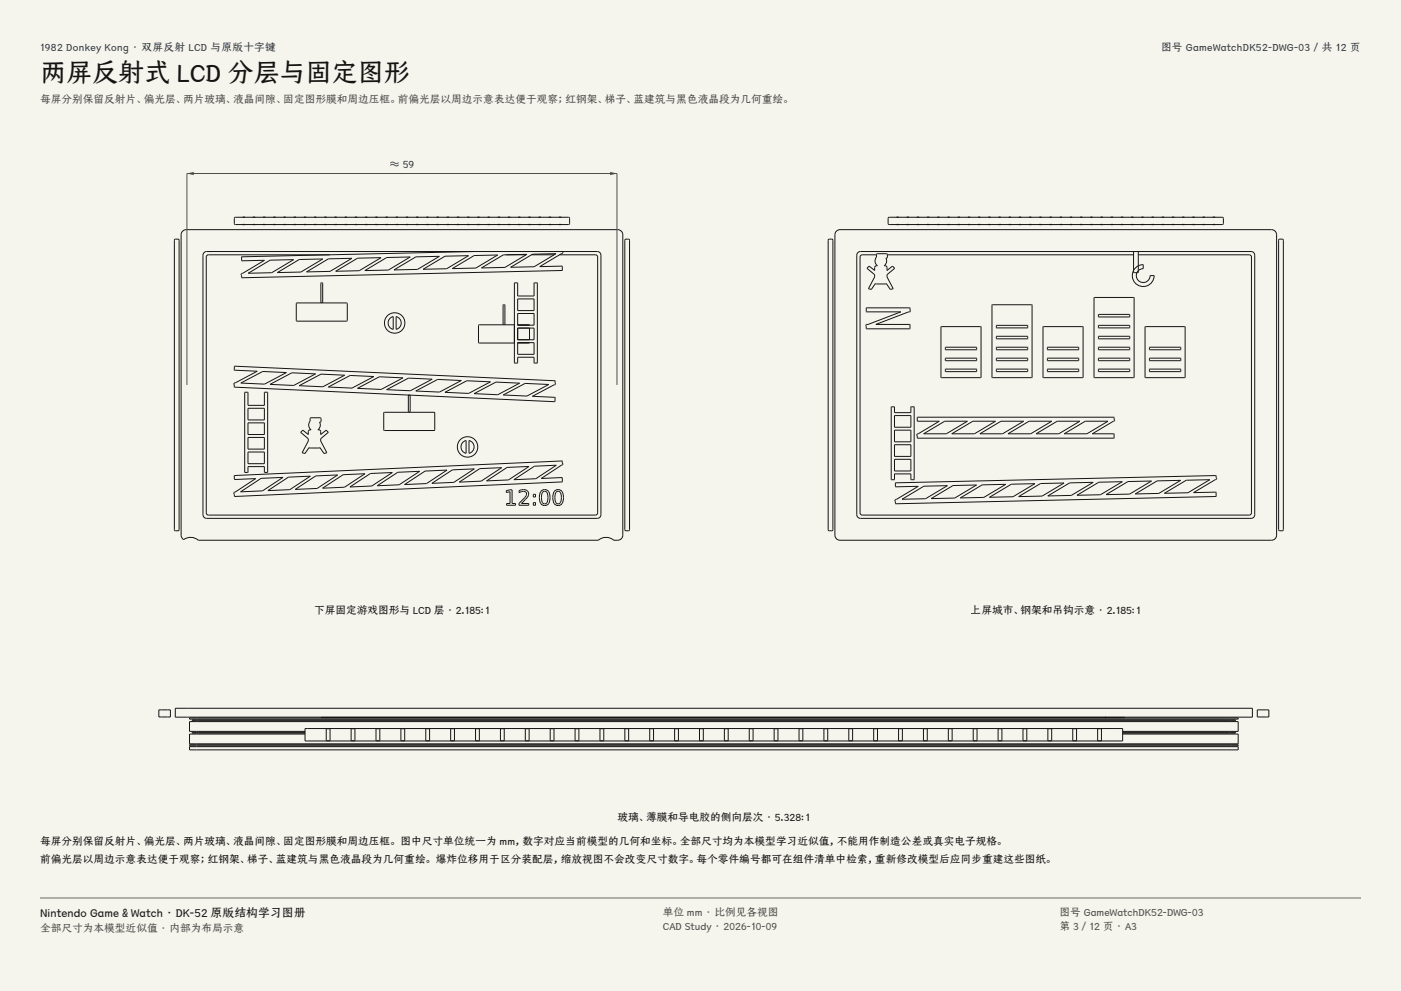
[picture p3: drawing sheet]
<svg xmlns="http://www.w3.org/2000/svg" width="420mm" height="297mm" viewBox="0 0 420 297" stroke-linecap="round" stroke-linejoin="round" font-family="sans-serif">
<g fill="#f5f4ed">
<path d="M0 0h420v297h-420z"/>
<path d="M12 12h396v275h-396z"/>
</g>
<g fill="none" stroke="#141413" stroke-width=".3">
<path d="M52.3 71.8l1.1-.1 .3 .3v86.7l-.3 .4-1-.1-.1-.3zM54.6 69.5l1.2-.7h129.4a1.53 1.53 0 0 1 1.5 1.6v90a1.53 1.53 0 0 1-1.5 1.5h-1.2a3.5 3.5 0 0 0-4.6 0h-120a3.5 3.5 0 0 0-4.3-.2l-.6-.5-.2-.8v-90zM61.3 75.6l.6-.2h117.2l.6 .2 .5 .9v77.8l-.3 .6-.8 .5h-117.2l-.6-.3-.5-.8v-77.8zM70.3 65.3l.3-.2h99.8l.4 .3v1.6l-.4 .3h-99.8l-.4-.3zM72.9 65.1h.4M75.9 65.1h.4M79 65.1h.4M82.1 65.1h.4M85.1 65.1h.4M88.2 65.1h.4M91.2 65.1h.4M94.3 65.1h.4"/>
<path d="M97.4 65.1h.4M98.9 76.4h-36.4l-.6 .4-.1 76.9 .4 .6 116.3 .1 .5-.2 .2-.5v-76.7l-.2-.4-.5-.2h-10.8M100.4 65.1h.4M103.5 65.1h.4M106.5 65.1h.4M109.6 65.1h.4M112.7 65.1h.3M115.7 65.1h.4M118.8 65.1h.4M121.8 65.1h.4M124.9 65.1h.4M128 65.1h.3"/>
<path d="M131 65.1h.4M134.1 65.1h.4M137.1 65.1h.4M140.2 65.1h.4M142.1 75.4l-69.6 1.6v1.2l6.8-.2-7.1 4.2 .3 1 96-2.1v-1.3l-6.7 .1 6.8-3.9 .2-.3-.2-.3M143.2 65.1h.4M146.3 65.1h.4M149.4 65.1h.4M151.8 76.4h5.9M152.4 65.1h.4M155.5 65.1h.4M158.5 65.1h.4"/>
<path d="M159.3 76.4h6.8M161.6 65.1h.4M164.7 65.1h.4M167.7 65.1h.4M187.5 71.7h.9l.3 .3v86.7l-.3 .4-.9-.1-.2-.3v-86.7zM74.4 81.9l6.6-3.9 7-.2-6.5 3.9zM83.2 81.7l6.5-3.9 7.1-.2-6.6 3.9zM88.9 90.9l15-.1 .2 .2v5l-.2 .2h-14.9l-.2-.2zM91.9 81.5l6.5-3.9 7.1-.2-6.6 3.9zM96.2 84.8l.5 .1-.1 5.8-.4-.1zM100.6 81.3l6.6-3.9 7-.2-6.5 3.9zM109.4 81.1l6.5-3.9 7.1-.2-6.6 3.9z"/>
<path d="M116.7 95.6l1.2-.7v3.8a1.98 1.98 0 0 1-1.2-3.1zM118.1 80.9l6.6-3.9 7-.2-6.5 3.9zM118.8 94.9a1.97 1.97 0 0 1 1.5 1.9 1.97 1.97 0 0 1-1.5 1.9zM126.9 80.7l6.5-3.9 7.1-.2-6.6 3.9zM135.6 80.5l6.5-3.9 7.1-.2-6.6 3.9zM144.3 80.3l6.6-3.9 7-.2-6.5 3.9zM150.8 91.4h.6l-.1 5.8-.5-.1zM153.1 80.1l6.5-3.9 7.1-.2-6.6 3.9zM154.2 97.3h-10.5l-.3 .3 .1 5.1 10.7 .1M154.2 84.8h1v3.9h4.9v-3.9h1l-.1 24h-.9v-1.7h-4.9v1.7l-1-.1zM155.2 97.3l3.5 .2M155.2 89.6h4.9v3.5h-4.9z"/>
<path d="M155.2 94h4.9v3.5h-4.9zM155.2 98.3h4.9v3.5h-4.9zM158.7 98.3v3.5M70.3 109.8l96 4.3 .3 1-.3 .2-6.7 3.5 6.8 .3v1.2l-96.1-4.3-.2-1 .2-.3 6.8-3.4-6.8-.4zM72.2 114.8l6.6-3.5 7.1 .4-6.6 3.4zM73.4 117.6h.9v3.9h5v-3.9h.9v24h-.9v-1.8h-5v1.8l-.9-.1zM80.9 115.2l6.6-3.5 7.1 .4-6.6 3.4zM89.7 115.6l6.5-3.5 7.1 .3-6.5 3.5zM98.4 116l6.6-3.5 7.1 .3-6.6 3.5zM107.2 116.4l6.5-3.5 7.1 .3-6.5 3.5zM115.9 116.8l6.6-3.5 7.1 .3-6.6 3.5zM122.4 118.4l.1 5.1 .5-.2v-4.9"/>
<path d="M124.6 117.2l6.6-3.5 7.1 .3-6.6 3.5zM133.4 117.6l6.5-3.5 7.1 .3-6.5 3.5zM142.1 118l6.6-3.5 7.1 .3-6.6 3.5zM150.9 118.4l6.5-3.5 7.1 .3-6.5 3.5zM155.2 102.7h4.9v3.5h-4.9zM158.7 102.7l-3.5 .1M166.3 114.1l.1 .1M74.3 122.4h5v3.5h-5zM74.3 126.7h5v3.5h-5zM74.3 131.1h5v3.5h-5zM74.3 135.5h5v3.5h-5zM93 125.3h3.2v1.1l-.4 .1 .2 1.3-.7 1a.63 .63 0 0 1 .8 .6v.8l1.7-1.3 .6 .7-2.3 1.9v.7l1.9 3.5-.9 .2-1.2-1.7h-3.3l-1.2 1.7-.8-.2 1.8-3.5v-.7l-2.3-1.9 .7-.7 1.6 1.3v-.8a.63 .63 0 0 1 .9-.6 1.75 1.75 0 0 1-.3-2.6z"/>
<path d="M115.1 123.6h15l.2 .2v5l-.2 .2h-14.8l-.3-.2zM138.6 132.8l1.1-.8v3.9a1.98 1.98 0 0 1-1.1-3.1zM140.6 132a1.97 1.97 0 0 1 1.5 1.9 1.97 1.97 0 0 1-1.5 2zM168.6 139.2v.1M70.2 142.5l98.3-4.3 .3 .9-6.5 4.3 6.2-.3v1.3l-98.2 4.4-.3-1 .2-.3 6.4-4.1-6.3 .3zM72.1 147.4l6.2-4 6.5-.3-6.1 4zM80.3 147l6.2-4 6.5-.3-6.1 4zM88.5 146.7l6.2-4.1 6.5-.3-6.1 4.1zM96.7 146.3l6.1-4 6.6-.3-6.1 4zM104.9 145.9l6.1-4 6.6-.3-6.1 4.1zM113.1 145.6l6.1-4.1 6.6-.2-6.1 4zM121.3 145.2l6.1-4 6.6-.3-6.1 4z"/>
<path d="M129.5 144.9l6.1-4.1 6.6-.3-6.1 4.1zM137.7 144.5l6.1-4.1 6.6-.2-6.2 4zM145.9 144.1l6.1-4 6.6-.3-6.2 4zM151.8 147l1.7-.2v4.1h1v.5h-2.6v-.5h1v-3.5l-1.1 .2zM154.1 143.8l6.1-4.1 6.6-.3-6.2 4.1zM155.6 147a1.68 1.68 0 0 1 2-.2 1.68 1.68 0 0 1 .8 1.8l-2.1 2.3h2.2v.5h-2.9v-.5l1.6-1.7a1.08 1.08 0 0 0 .5-1.6 1.08 1.08 0 0 0-1.6-.2l-.5 .3zM159.9 150.6h.6v.8h-.6zM159.9 148.1h.6v.8h-.6zM162.3 147.1a1.6 1.6 0 0 1 1.9-.1 1.6 1.6 0 0 1 .7 1.7 2.05 2.05 0 0 1-2 2.8 2.98 2.98 0 0 1-.8-4.2zM162.8 147.4a1.02 1.02 0 0 1 1.1 .1 1.02 1.02 0 0 1 .3 1.2 1.81 1.81 0 0 1-.9 2.3 1.82 1.82 0 0 1-1-2.3zM166.4 147.1a1.6 1.6 0 0 1 1.8-.1 1.6 1.6 0 0 1 .7 1.7 2.05 2.05 0 0 1-1.9 2.8 2.98 2.98 0 0 1-.9-4.2zM166.8 147.4a1.02 1.02 0 0 1 1.2 .1 1.02 1.02 0 0 1 .3 1.2 1.81 1.81 0 0 1-1 2.3 1.82 1.82 0 0 1-.9-2.3z"/>
<circle cx="72.9" cy="65.1" r=".04"/>
<circle cx="72.9" cy="67.3" r=".04"/>
<circle cx="73.3" cy="65.1" r=".04"/>
<circle cx="73.3" cy="67.3" r=".04"/>
<circle cx="75.9" cy="65.1" r=".04"/>
<circle cx="75.9" cy="67.3" r=".04"/>
<circle cx="76.3" cy="65.1" r=".04"/>
<circle cx="76.3" cy="67.3" r=".04"/>
<circle cx="79" cy="65.1" r=".04"/>
<circle cx="79" cy="67.3" r=".04"/>
<circle cx="79.4" cy="65.1" r=".04"/>
<circle cx="79.4" cy="67.3" r=".04"/>
<circle cx="82.1" cy="65.1" r=".04"/>
<circle cx="82.1" cy="67.3" r=".04"/>
<circle cx="82.5" cy="65.1" r=".04"/>
<circle cx="82.5" cy="67.3" r=".04"/>
<circle cx="85.1" cy="65.1" r=".04"/>
<circle cx="85.1" cy="67.3" r=".04"/>
<circle cx="85.5" cy="65.1" r=".04"/>
<circle cx="85.5" cy="67.3" r=".04"/>
<circle cx="88.2" cy="65.1" r=".04"/>
<circle cx="88.2" cy="67.3" r=".04"/>
<circle cx="88.6" cy="65.1" r=".04"/>
<circle cx="88.6" cy="67.3" r=".04"/>
<circle cx="91.2" cy="65.1" r=".04"/>
<circle cx="91.2" cy="67.3" r=".04"/>
<circle cx="91.6" cy="65.1" r=".04"/>
<circle cx="91.6" cy="67.3" r=".04"/>
<circle cx="94.3" cy="65.1" r=".04"/>
<circle cx="94.3" cy="67.3" r=".04"/>
<circle cx="94.7" cy="65.1" r=".04"/>
<circle cx="94.7" cy="67.3" r=".04"/>
<circle cx="97.4" cy="65.1" r=".04"/>
<circle cx="97.4" cy="67.3" r=".04"/>
<circle cx="97.8" cy="65.1" r=".04"/>
<circle cx="97.8" cy="67.3" r=".04"/>
<circle cx="100.4" cy="65.1" r=".04"/>
<circle cx="100.4" cy="67.3" r=".04"/>
<circle cx="100.8" cy="65.1" r=".04"/>
<circle cx="100.8" cy="67.3" r=".04"/>
<circle cx="103.5" cy="65.1" r=".04"/>
<circle cx="103.5" cy="67.3" r=".04"/>
<circle cx="103.9" cy="65.1" r=".04"/>
<circle cx="103.9" cy="67.3" r=".04"/>
<circle cx="106.5" cy="65.1" r=".04"/>
<circle cx="106.5" cy="67.3" r=".04"/>
<circle cx="106.9" cy="65.1" r=".04"/>
<circle cx="106.9" cy="67.3" r=".04"/>
<circle cx="109.6" cy="65.1" r=".04"/>
<circle cx="109.6" cy="67.3" r=".04"/>
<circle cx="110" cy="65.1" r=".04"/>
<circle cx="110" cy="67.3" r=".04"/>
<circle cx="112.7" cy="65.1" r=".04"/>
<circle cx="112.7" cy="67.3" r=".04"/>
<circle cx="113" cy="65.1" r=".04"/>
<circle cx="113" cy="67.3" r=".04"/>
<circle cx="115.7" cy="65.1" r=".04"/>
<circle cx="115.7" cy="67.3" r=".04"/>
<circle cx="116.1" cy="65.1" r=".04"/>
<circle cx="116.1" cy="67.3" r=".04"/>
<circle cx="118.8" cy="65.1" r=".04"/>
<circle cx="118.8" cy="67.3" r=".04"/>
<circle cx="119.2" cy="65.1" r=".04"/>
<circle cx="119.2" cy="67.3" r=".04"/>
<circle cx="121.8" cy="65.1" r=".04"/>
<circle cx="121.8" cy="67.3" r=".04"/>
<circle cx="122.2" cy="65.1" r=".04"/>
<circle cx="122.2" cy="67.3" r=".04"/>
<circle cx="124.9" cy="65.1" r=".04"/>
<circle cx="124.9" cy="67.3" r=".04"/>
<circle cx="125.3" cy="65.1" r=".04"/>
<circle cx="125.3" cy="67.3" r=".04"/>
<circle cx="128" cy="65.1" r=".04"/>
<circle cx="128" cy="67.3" r=".04"/>
<circle cx="128.3" cy="65.1" r=".04"/>
<circle cx="128.3" cy="67.3" r=".04"/>
<circle cx="131" cy="65.1" r=".04"/>
<circle cx="131" cy="67.3" r=".04"/>
<circle cx="131.4" cy="65.1" r=".04"/>
<circle cx="131.4" cy="67.3" r=".04"/>
<circle cx="134.1" cy="65.1" r=".04"/>
<circle cx="134.1" cy="67.3" r=".04"/>
<circle cx="134.5" cy="65.1" r=".04"/>
<circle cx="134.5" cy="67.3" r=".04"/>
<circle cx="137.1" cy="65.1" r=".04"/>
<circle cx="137.1" cy="67.3" r=".04"/>
<circle cx="137.5" cy="65.1" r=".04"/>
<circle cx="137.5" cy="67.3" r=".04"/>
<circle cx="140.2" cy="65.1" r=".04"/>
<circle cx="140.2" cy="67.3" r=".04"/>
<circle cx="140.6" cy="65.1" r=".04"/>
<circle cx="140.6" cy="67.3" r=".04"/>
<circle cx="143.2" cy="65.1" r=".04"/>
<circle cx="143.2" cy="67.3" r=".04"/>
<circle cx="143.6" cy="65.1" r=".04"/>
<circle cx="143.6" cy="67.3" r=".04"/>
<circle cx="146.3" cy="65.1" r=".04"/>
<circle cx="146.3" cy="67.3" r=".04"/>
<circle cx="146.7" cy="65.1" r=".04"/>
<circle cx="146.7" cy="67.3" r=".04"/>
<circle cx="149.4" cy="65.1" r=".04"/>
<circle cx="149.4" cy="67.3" r=".04"/>
<circle cx="149.8" cy="65.1" r=".04"/>
<circle cx="149.8" cy="67.3" r=".04"/>
<circle cx="152.4" cy="65.1" r=".04"/>
<circle cx="152.4" cy="67.3" r=".04"/>
<circle cx="152.8" cy="65.1" r=".04"/>
<circle cx="152.8" cy="67.3" r=".04"/>
<circle cx="155.5" cy="65.1" r=".04"/>
<circle cx="155.5" cy="67.3" r=".04"/>
<circle cx="155.9" cy="65.1" r=".04"/>
<circle cx="155.9" cy="67.3" r=".04"/>
<circle cx="158.5" cy="65.1" r=".04"/>
<circle cx="158.5" cy="67.3" r=".04"/>
<circle cx="158.9" cy="65.1" r=".04"/>
<circle cx="158.9" cy="67.3" r=".04"/>
<circle cx="161.6" cy="65.1" r=".04"/>
<circle cx="161.6" cy="67.3" r=".04"/>
<circle cx="162" cy="65.1" r=".04"/>
<circle cx="162" cy="67.3" r=".04"/>
<circle cx="164.7" cy="65.1" r=".04"/>
<circle cx="164.7" cy="67.3" r=".04"/>
<circle cx="165.1" cy="65.1" r=".04"/>
<circle cx="165.1" cy="67.3" r=".04"/>
<circle cx="167.7" cy="65.1" r=".04"/>
<circle cx="167.7" cy="67.3" r=".04"/>
<circle cx="168.1" cy="65.1" r=".04"/>
<circle cx="168.1" cy="67.3" r=".04"/>
<circle cx="118.3" cy="96.8" r="3.1"/>
<circle cx="140.2" cy="133.9" r="3.1"/>
</g>
<path d="M56 115.4v-63.4h129v63.4" fill="none" stroke="#504e49" stroke-width=".3"/>
<g fill="#504e49">
<path d="M56 52l2.1-.5v1z"/>
<path d="M182.9 51.5l2.1 .5-2.1 .5z"/>
</g>
<g fill="none" stroke="#141413" stroke-width=".3">
<path d="M248.4 71.7h1l.3 .3v86.7l-.3 .4-1-.1-.1-.3v-86.7zM250.6 69.5l1.2-.7h129.4a1.53 1.53 0 0 1 1.5 1.6v90a1.53 1.53 0 0 1-1.5 1.5h-129.4a1.53 1.53 0 0 1-1.5-1.5v-90zM257.3 75.6l.6-.2h117.2l.6 .2 .5 .9v77.8l-.3 .6-.8 .5h-117.2l-.6-.3-.5-.8v-77.8zM262.7 76.4h-4.2l-.5 .2-.2 .4v76.7l.2 .5 .5 .2 116.3-.1 .4-.6-.1-76.9-.6-.4h-33.3M262.9 76.1l3.1 .1v1l-.4 .1 .2 1.3-.7 1a.63 .63 0 0 1 .8 .6v.9l1.7-1.3 .6 .6-2.3 1.9v.7l1.9 3.5-.9 .2-1.2-1.7h-3.3l-1.2 1.7-.9-.2 1.9-3.5v-.7l-2.3-1.9 .7-.6 1.6 1.3v-.9a.63 .63 0 0 1 .8-.6 1.75 1.75 0 0 1-.3-2.5zM266 76.4h73.8M266.3 65.3l.3-.2h99.8l.4 .3v1.6l-.4 .3h-99.8l-.4-.3zM268.9 65.1h.4M271.9 65.1h.4M275 65.1h.4M278.1 65.1h.4M281.1 65.1h.4"/>
<path d="M284.2 65.1h.4M287.2 65.1h.4M290.3 65.1h.4M293.4 65.1h.4M296.4 65.1h.4M299.5 65.1h.4M302.5 65.1h.4M305.6 65.1h.4M308.7 65.1h.3M311.7 65.1h.4M314.8 65.1h.4M317.8 65.1h.4"/>
<path d="M320.9 65.1h.4M324 65.1h.3M327 65.1h.4M330.1 65.1h.4M333.1 65.1h.4M336.2 65.1h.4M339.2 65.1h.4M339.8 75.4v6.1l.2 .2h1l.2-.2v-6.1M342.3 65.1h.4M345.4 65.1h.4M348.4 65.1h.4M351.5 65.1h.4"/>
<path d="M354.5 65.1h.4M357.6 65.1h.4M360.7 65.1h.4M363.7 65.1h.4M383.5 71.7h.9l.3 .3v86.7l-.3 .4-.9-.1-.2-.3v-86.7zM259.7 92.3h13.1v1.1l-10.2 3.8h10.1l.1 1.3h-13.1v-1.2l.5-.1 9.9-3.7h-10.3zM282.1 97.9h12v15.3h-12zM297.4 91.4h12v21.8h-12zM298.7 97.5h9.3l.1 .7-9.3 .1zM312.7 97.9h12v15.3h-12zM328 89.2h12v24h-12zM329.3 94.9v.1"/>
<path d="M329.3 97.5h9.3l.1 .7-9.4 .1zM329.3 94.2h9.3l.1 .7h-9.4zM340.3 80.4l.9-.7 1.5-.4v1.2a2.08 2.08 0 0 0-2.1 2.1 2.08 2.08 0 0 0 2.1 2.1 2.08 2.08 0 0 0 2.1-2.1h1.2a3.3 3.3 0 0 1-4.5 3.1 3.3 3.3 0 0 1-1.2-5.3zM343.3 97.9h12v15.3h-12zM283.4 110.6h9.3l.1 .7-9.3 .1zM283.4 107.4l9.3-.1 .1 .7-9.3 .1zM283.4 104.1h9.3l.1 .7h-9.3zM298.7 110.6h9.3l.1 .7-9.3 .1zM298.7 107.4l9.3-.1 .1 .7-9.3 .1zM298.7 104.1h9.3l.1 .7h-9.3zM298.7 100.8h9.3l.1 .7h-9.3zM314 110.6h9.3l.1 .7-9.3 .1z"/>
<path d="M314 107.4l9.3-.1 .1 .7-9.3 .1zM314 104.1h9.3l.1 .7h-9.3zM329.3 108v.1M329.3 110.6h9.3l.1 .7-9.4 .1zM329.3 107.4l9.3-.1 .1 .7h-9.4zM329.3 104.1h9.3l.1 .7h-9.4zM329.3 100.8h9.3l.1 .7h-9.4zM344.6 110.6h9.3l.1 .7-9.4 .1zM344.6 107.4l9.3-.1 .1 .7-9.4 .1zM344.6 104.1h9.3l.1 .7h-9.4zM267.2 121.9h.9l.1 1.8h4.9v-1.8l1 .1-.1 21.8h-.9v-1.8h-4.9l-.1 1.8-.9-.1zM268.2 124.5h4.9v3.5h-4.9z"/>
<path d="M268.2 128.9h4.9v3.5h-4.9zM268.2 133.3h4.9v3.5h-4.9zM268.2 137.7h4.9v3.5h-4.9zM275 125.1l58.9-.1 .3 1-.2 .2-6.5 3.8h6.4l.1 1.3h-59l-.2-1 .2-.3 6.6-3.8h-6.6zM276.9 130l6.3-3.8h6.8l-6.3 3.8zM285.3 130l6.3-3.8h6.8l-6.3 3.8zM293.8 130l6.3-3.8h6.8l-6.3 3.8zM302.2 130l6.3-3.8h6.8l-6.3 3.8zM310.6 130l6.3-3.8h6.8l-6.3 3.8zM319 130l6.4-3.8h6.8l-6.4 3.8zM268.4 144.7l96.1-2.2 .3 1-7 4.1 6.7-.1v1.3l-96 2.2-.3-1 .2-.3 6.9-4-6.8 .2zM270.4 149.6l6.6-3.9 7-.1-6.5 3.9z"/>
<path d="M279.2 149.4l6.5-3.9 7.1-.1-6.6 3.9zM287.9 149.2l6.5-3.9 7.1-.1-6.6 3.9zM296.6 149l6.6-3.9 7-.1-6.5 3.9zM305.4 148.8l6.5-3.9 7.1-.1-6.6 3.9zM314.1 148.6l6.6-3.9 7-.1-6.5 3.9zM322.9 148.4l6.5-3.9 7.1-.1-6.6 3.9zM331.6 148.2l6.5-3.9 7.1-.1-6.6 3.9zM340.3 148l6.6-3.9 7-.1-6.5 3.9zM349.1 147.8l6.5-3.9 7.1-.1-6.6 3.9zM47.6 212.7h3.5v2.2h-3.5zM52.5 212.3h323v2.6h-323zM56.8 215.2h314.4v.3h-314.4z"/>
<path d="M57.6 215.8h312.8v.2h-312.8zM91.4 220h-34.6v2.9h314.4v-2.9h-34.6M91.4 219.5h-33.8v.2h33.8M91.4 219.2h-34.6v-2.9h314.4v2.9h-34.6M91.4 218.3h245.2v3.8h-245.2zM96.3 215.1h.1M96.3 215h.1M96.3 215v.1M96.3 215.1h235M96.3 215h235M96.8 215v.1M97.8 218.4h1.1v3.6h-1.1z"/>
<path d="M105.3 218.4h1.1v3.6h-1.1zM112.7 218.4h1.2v3.6h-1.2zM120.2 218.4h1.1v3.6h-1.1zM127.6 218.4h1.2v3.6h-1.2zM135.1 218.4h1.1v3.6h-1.1zM142.6 218.4h1.1v3.6h-1.1zM150 218.4h1.2v3.6h-1.2zM157.5 218.4h1.1v3.6h-1.1zM164.9 218.4h1.2v3.6h-1.2zM172.4 218.4h1.1v3.6h-1.1zM179.9 218.4h1.1v3.6h-1.1zM187.3 218.4h1.2v3.6h-1.2z"/>
<path d="M194.8 218.4h1.1v3.6h-1.1zM202.2 218.4h1.2v3.6h-1.2zM209.7 218.4h1.1v3.6h-1.1zM217.2 218.4h1.1v3.6h-1.1zM224.6 218.4h1.2v3.6h-1.2zM232.1 218.4h1.1v3.6h-1.1zM239.5 218.4h1.2v3.6h-1.2zM247 218.4h1.1v3.6h-1.1zM254.5 218.4h1.1v3.6h-1.1zM261.9 218.4h1.2v3.6h-1.2zM269.4 218.4h1.1v3.6h-1.1zM276.8 218.4h1.2v3.6h-1.2z"/>
<path d="M284.3 218.4h1.1v3.6h-1.1zM291.8 218.4h1.1v3.6h-1.1zM299.2 218.4h1.2v3.6h-1.2zM306.7 218.4h1.1v3.6h-1.1zM314.1 218.4h1.2v3.6h-1.2zM321.6 218.4h1.1v3.6h-1.1zM329.1 218.4h1.1v3.6h-1.1zM331.3 215v.1M331.3 215.1h.3M331.3 215h.3M331.3 215.1h.1M331.3 215h.1"/>
<path d="M331.6 215.1h.1M331.6 215h.1M331.7 215.1h.1M331.7 215h.1M331.7 215.1h5.3M331.7 215h5.3M331.7 215v.1M336.6 219.5h33.8v.2h-33.8M336.6 215v.1M336.9 215.1h.1M336.9 215h.1M337 215v.1"/>
<path d="M337 215.1h.1M337 215h.1M376.9 212.7h3.5v2.2h-3.5zM56.8 223.8h314.4v.9h-314.4zM56.8 223.2h314.4v.3h-314.4z"/>
<circle cx="268.9" cy="65.1" r=".04"/>
<circle cx="268.9" cy="67.3" r=".04"/>
<circle cx="269.3" cy="65.1" r=".04"/>
<circle cx="269.3" cy="67.3" r=".04"/>
<circle cx="271.9" cy="65.1" r=".04"/>
<circle cx="271.9" cy="67.3" r=".04"/>
<circle cx="272.3" cy="65.1" r=".04"/>
<circle cx="272.3" cy="67.3" r=".04"/>
<circle cx="275" cy="65.1" r=".04"/>
<circle cx="275" cy="67.3" r=".04"/>
<circle cx="275.4" cy="65.1" r=".04"/>
<circle cx="275.4" cy="67.3" r=".04"/>
<circle cx="278.1" cy="65.1" r=".04"/>
<circle cx="278.1" cy="67.3" r=".04"/>
<circle cx="278.5" cy="65.1" r=".04"/>
<circle cx="278.5" cy="67.3" r=".04"/>
<circle cx="281.1" cy="65.1" r=".04"/>
<circle cx="281.1" cy="67.3" r=".04"/>
<circle cx="281.5" cy="65.1" r=".04"/>
<circle cx="281.5" cy="67.3" r=".04"/>
<circle cx="284.2" cy="65.1" r=".04"/>
<circle cx="284.2" cy="67.3" r=".04"/>
<circle cx="284.6" cy="65.1" r=".04"/>
<circle cx="284.6" cy="67.3" r=".04"/>
<circle cx="287.2" cy="65.1" r=".04"/>
<circle cx="287.2" cy="67.3" r=".04"/>
<circle cx="287.6" cy="65.1" r=".04"/>
<circle cx="287.6" cy="67.3" r=".04"/>
<circle cx="290.3" cy="65.1" r=".04"/>
<circle cx="290.3" cy="67.3" r=".04"/>
<circle cx="290.7" cy="65.1" r=".04"/>
<circle cx="290.7" cy="67.3" r=".04"/>
<circle cx="293.4" cy="65.1" r=".04"/>
<circle cx="293.4" cy="67.3" r=".04"/>
<circle cx="293.8" cy="65.1" r=".04"/>
<circle cx="293.8" cy="67.3" r=".04"/>
<circle cx="296.4" cy="65.1" r=".04"/>
<circle cx="296.4" cy="67.3" r=".04"/>
<circle cx="296.8" cy="65.1" r=".04"/>
<circle cx="296.8" cy="67.3" r=".04"/>
<circle cx="299.5" cy="65.1" r=".04"/>
<circle cx="299.5" cy="67.3" r=".04"/>
<circle cx="299.9" cy="65.1" r=".04"/>
<circle cx="299.9" cy="67.3" r=".04"/>
<circle cx="302.5" cy="65.1" r=".04"/>
<circle cx="302.5" cy="67.3" r=".04"/>
<circle cx="302.9" cy="65.1" r=".04"/>
<circle cx="302.9" cy="67.3" r=".04"/>
<circle cx="305.6" cy="65.1" r=".04"/>
<circle cx="305.6" cy="67.3" r=".04"/>
<circle cx="306" cy="65.1" r=".04"/>
<circle cx="306" cy="67.3" r=".04"/>
<circle cx="308.7" cy="65.1" r=".04"/>
<circle cx="308.7" cy="67.3" r=".04"/>
<circle cx="309" cy="65.1" r=".04"/>
<circle cx="309" cy="67.3" r=".04"/>
<circle cx="311.7" cy="65.1" r=".04"/>
<circle cx="311.7" cy="67.3" r=".04"/>
<circle cx="312.1" cy="65.1" r=".04"/>
<circle cx="312.1" cy="67.3" r=".04"/>
<circle cx="314.8" cy="65.1" r=".04"/>
<circle cx="314.8" cy="67.3" r=".04"/>
<circle cx="315.2" cy="65.1" r=".04"/>
<circle cx="315.2" cy="67.3" r=".04"/>
<circle cx="317.8" cy="65.1" r=".04"/>
<circle cx="317.8" cy="67.3" r=".04"/>
<circle cx="318.2" cy="65.1" r=".04"/>
<circle cx="318.2" cy="67.3" r=".04"/>
<circle cx="320.9" cy="65.1" r=".04"/>
<circle cx="320.9" cy="67.3" r=".04"/>
<circle cx="321.3" cy="65.1" r=".04"/>
<circle cx="321.3" cy="67.3" r=".04"/>
<circle cx="324" cy="65.1" r=".04"/>
<circle cx="324" cy="67.3" r=".04"/>
<circle cx="324.3" cy="65.1" r=".04"/>
<circle cx="324.3" cy="67.3" r=".04"/>
<circle cx="327" cy="65.1" r=".04"/>
<circle cx="327" cy="67.3" r=".04"/>
<circle cx="327.4" cy="65.1" r=".04"/>
<circle cx="327.4" cy="67.3" r=".04"/>
<circle cx="330.1" cy="65.1" r=".04"/>
<circle cx="330.1" cy="67.3" r=".04"/>
<circle cx="330.5" cy="65.1" r=".04"/>
<circle cx="330.5" cy="67.3" r=".04"/>
<circle cx="333.1" cy="65.1" r=".04"/>
<circle cx="333.1" cy="67.3" r=".04"/>
<circle cx="333.5" cy="65.1" r=".04"/>
<circle cx="333.5" cy="67.3" r=".04"/>
<circle cx="336.2" cy="65.1" r=".04"/>
<circle cx="336.2" cy="67.3" r=".04"/>
<circle cx="336.6" cy="65.1" r=".04"/>
<circle cx="336.6" cy="67.3" r=".04"/>
<circle cx="339.2" cy="65.1" r=".04"/>
<circle cx="339.2" cy="67.3" r=".04"/>
<circle cx="339.6" cy="65.1" r=".04"/>
<circle cx="339.6" cy="67.3" r=".04"/>
<circle cx="342.3" cy="65.1" r=".04"/>
<circle cx="342.3" cy="67.3" r=".04"/>
<circle cx="342.7" cy="65.1" r=".04"/>
<circle cx="342.7" cy="67.3" r=".04"/>
<circle cx="345.4" cy="65.1" r=".04"/>
<circle cx="345.4" cy="67.3" r=".04"/>
<circle cx="345.8" cy="65.1" r=".04"/>
<circle cx="345.8" cy="67.3" r=".04"/>
<circle cx="348.4" cy="65.1" r=".04"/>
<circle cx="348.4" cy="67.3" r=".04"/>
<circle cx="348.8" cy="65.1" r=".04"/>
<circle cx="348.8" cy="67.3" r=".04"/>
<circle cx="351.5" cy="65.1" r=".04"/>
<circle cx="351.5" cy="67.3" r=".04"/>
<circle cx="351.9" cy="65.1" r=".04"/>
<circle cx="351.9" cy="67.3" r=".04"/>
<circle cx="354.5" cy="65.1" r=".04"/>
<circle cx="354.5" cy="67.3" r=".04"/>
<circle cx="354.9" cy="65.1" r=".04"/>
<circle cx="354.9" cy="67.3" r=".04"/>
<circle cx="357.6" cy="65.1" r=".04"/>
<circle cx="357.6" cy="67.3" r=".04"/>
<circle cx="358" cy="65.1" r=".04"/>
<circle cx="358" cy="67.3" r=".04"/>
<circle cx="360.7" cy="65.1" r=".04"/>
<circle cx="360.7" cy="67.3" r=".04"/>
<circle cx="361.1" cy="65.1" r=".04"/>
<circle cx="361.1" cy="67.3" r=".04"/>
<circle cx="363.7" cy="65.1" r=".04"/>
<circle cx="363.7" cy="67.3" r=".04"/>
<circle cx="364.1" cy="65.1" r=".04"/>
<circle cx="364.1" cy="67.3" r=".04"/>
</g>
<path d="M12 269.3h396zM12 269h396v.3h-396z" fill-rule="evenodd" fill="#504e49"/>
<text font-size="7.8" fill="#141413" x="12" y="24.7">两屏反射式 LCD 分层与固定图形</text>
<text font-size="3.5" fill="#141413" x="12" y="274.9">Nintendo Game &amp; Watch · DK-52 原版结构学习图册</text>
<g font-size="3.2" fill="#1b365d">
<text x="12" y="15.3">1982 Donkey Kong · 双屏反射 LCD 与原版十字键</text>
<text x="348.1" y="15.3">图号 GameWatchDK52-DWG-03 / 共 12 页</text>
<text x="116.8" y="50.4">≈ 59</text>
</g>
<g font-size="3.2" fill="#504e49">
<text x="12" y="30.9">每屏分别保留反射片、偏光层、两片玻璃、液晶间隙、固定图形膜和周边压框。前偏光层以周边示意表达便于观察；红钢架、梯子、蓝建筑与黑色液晶段为几何重绘。</text>
<text x="198.7" y="274.5">单位 mm · 比例见各视图</text>
<text x="317.6" y="274.5">图号 GameWatchDK52-DWG-03</text>
<text x="12" y="279.3">全部尺寸为本模型近似值 · 内部为布局示意</text>
<text x="198.7" y="278.8">CAD Study · 2026-10-09</text>
<text x="317.6" y="278.8">第 3 / 12 页 · A3</text>
</g>
<g font-size="3.2" fill="#141413">
<text x="94.2" y="184">下屏固定游戏图形与 LCD 层 · 2.185:1</text>
<text x="291" y="184">上屏城市、钢架和吊钩示意 · 2.185:1</text>
<text x="185.2" y="246">玻璃、薄膜和导电胶的侧向层次 · 5.328:1</text>
<text x="12" y="253.3">每屏分别保留反射片、偏光层、两片玻璃、液晶间隙、固定图形膜和周边压框。 图中尺寸单位统一为 mm，数字对应当前模型的几何和坐标。全部尺寸均为本模型学习近似值，不能用作制造公差或真实电子规格。</text>
<text x="12" y="258.6">前偏光层以周边示意表达便于观察；红钢架、梯子、蓝建筑与黑色液晶段为几何重绘。 爆炸位移用于区分装配层，缩放视图不会改变尺寸数字。每个零件编号都可在组件清单中检索，重新修改模型后应同步重建这些图纸。</text>
</g>
</svg>
